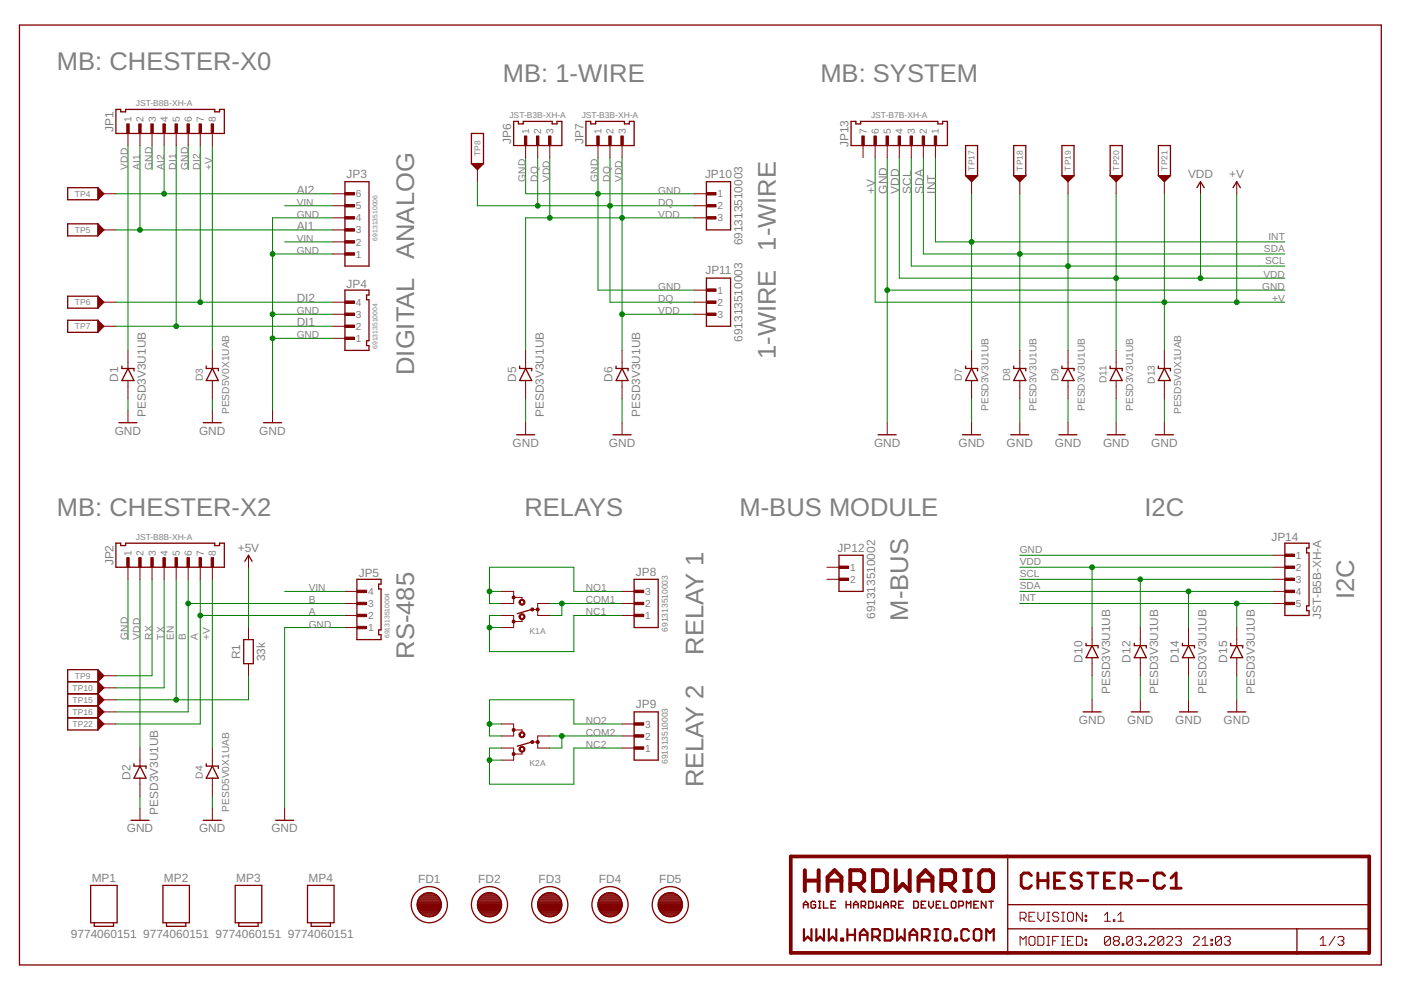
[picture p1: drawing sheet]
<svg xmlns="http://www.w3.org/2000/svg" width="297mm" height="210mm" viewBox="0 0 297 210" stroke-linecap="round" stroke-linejoin="round" font-family="sans-serif">
<g fill="none" stroke="#008000" stroke-width=".21">
<path d="M27.1 30.9v43.4M29.7 30.9v17.8M32.2 30.9v5.1M34.8 30.9v10.2M37.4 30.9v38.3M39.9 30.9v5.1M42.5 30.9v33.2M45 30.9v43.4M101.2 38.5v5.1h46M111.4 33.4v7.7h35.8M114 33.4v10.2M116.6 33.4v12.8"/>
<path d="M126.8 33.4v28.1h20.4M129.3 33.4v30.7h17.9M131.9 33.4v40.9M185.5 33.4v30.7h86.9M188.1 33.4v56.2M190.7 33.4v25.6h81.7M193.2 33.4v23h79.2M195.8 33.4v20.4h76.6M198.3 33.4v17.9h74.1M24.6 41.1h46M24.6 48.7h46M57.8 53.8h12.8"/>
<path d="M60.3 43.6h10.3M60.3 51.3h10.3M70.6 46.2h-12.8v40.9M147.2 46.2h-35.8v28.1M206 41.1v33.2M216.2 41.1v33.2M226.4 41.1v33.2M236.6 41.1v33.2M246.9 41.1v33.2M254.5 41.1v17.9M262.2 41.1v23M24.6 64.1h46"/>
<path d="M24.6 69.2h46M57.8 71.7h12.8M57.8 66.6h12.8M131.9 66.6h15.3M188.1 61.5h84.3M27.1 84.5v2.6M45 84.5v2.6M111.4 84.5v5.1M131.9 84.5v5.1M206 84.5v5.1M216.2 84.5v5.1M226.4 84.5v5.1"/>
<path d="M236.6 84.5v5.1M246.9 84.5v5.1M216.2 117.7h53.7M27.1 122.8v12.8M29.7 122.8v35.8M32.2 122.8v20.5h-7.6M34.8 122.8v23h-10.2M37.4 122.8v25.6M39.9 122.8v28.1h-15.3M39.9 128h33.2M42.5 122.8v30.7h-17.9M42.5 130.5h30.6"/>
<path d="M45 122.8v35.8M52.7 120.3v12.8M60.3 125.4h12.8M73.1 133.1h-12.8v38.3M103.8 133.1h2.5M103.8 125.4h2.5M106.3 130.5h-2.5v7.7h17.9v-7.7h10.2M116.6 128h15.3M119.1 128v2.5h-2.5M131.9 125.4h-10.2v-5.1h-17.9v7.7h2.5M216.2 120.3h53.7M216.2 125.4h53.7"/>
<path d="M216.2 122.8h53.7M216.2 128h53.7M231.5 120.3v12.8M241.8 122.8v10.3M252 125.4v7.7M262.2 128v5.1M52.7 143.3v5.1h-28.1M103.8 153.5h2.5M106.3 158.6h-2.5v7.7h17.9v-7.7h10.2M116.6 156h15.3M119.1 156v2.6h-2.5M131.9 153.5h-10.2v-5.1h-17.9v7.6h2.5"/>
<path d="M231.5 143.3v5.1M241.8 143.3v5.1M252 143.3v5.1M262.2 143.3v5.1M29.7 168.8v2.6M45 168.8v2.6M103.8 161.2h2.5"/>
</g>
<g fill="#008000" stroke="#008000" stroke-width=".21">
<circle cx="126.8" cy="41.1" r=".51"/>
<circle cx="188.1" cy="61.5" r=".51"/>
<circle cx="57.8" cy="71.7" r=".51"/>
<circle cx="57.8" cy="66.6" r=".51"/>
<circle cx="57.8" cy="53.8" r=".51"/>
<circle cx="231.5" cy="120.3" r=".51"/>
<circle cx="116.6" cy="46.2" r=".51"/>
<circle cx="131.9" cy="46.2" r=".51"/>
<circle cx="131.9" cy="66.6" r=".51"/>
<circle cx="236.6" cy="59" r=".51"/>
<circle cx="254.5" cy="59" r=".51"/>
<circle cx="252" cy="125.4" r=".51"/>
<circle cx="216.2" cy="53.8" r=".51"/>
<circle cx="241.8" cy="122.8" r=".51"/>
<circle cx="226.4" cy="56.4" r=".51"/>
<circle cx="246.9" cy="64.1" r=".51"/>
<circle cx="262.2" cy="64.1" r=".51"/>
<circle cx="29.7" cy="48.7" r=".51"/>
<circle cx="34.8" cy="41.1" r=".51"/>
<circle cx="37.4" cy="69.2" r=".51"/>
<circle cx="42.5" cy="64.1" r=".51"/>
<circle cx="114" cy="43.6" r=".51"/>
<circle cx="129.3" cy="43.6" r=".51"/>
<circle cx="37.4" cy="148.4" r=".51"/>
<circle cx="39.9" cy="128" r=".51"/>
<circle cx="42.5" cy="130.5" r=".51"/>
<circle cx="262.2" cy="128" r=".51"/>
<circle cx="206" cy="51.3" r=".51"/>
<circle cx="103.8" cy="153.5" r=".51"/>
<circle cx="119.1" cy="156" r=".51"/>
<circle cx="103.8" cy="161.2" r=".51"/>
<circle cx="119.1" cy="128" r=".51"/>
<circle cx="103.8" cy="133.1" r=".51"/>
<circle cx="103.8" cy="125.4" r=".51"/>
</g>
<path d="M167.7 181.6h122.6v20.4h-122.6z" fill="none" stroke="#800000" stroke-width=".78"/>
<g fill="none" stroke="#800000" stroke-width=".28">
<path d="M4.1 5.3h288.8v199.3h-288.8zM20.7 39.8l1.3 1.3-1.3 1.3M20.7 39.8h-6.3v2.6h6.3M20.7 39.8v2.6M24.6 23.2h1v.5h1v-.5h18.9v.5h1v-.5h1.1v5.1h-23zM73.1 38.5h5.1v17.9h-5.1zM99.9 34.7v-6.4h2.6v6.4M99.9 34.7l1.3 1.3 1.3-1.3M99.9 34.7h2.6M100.2 34.8h2.1M100.3 34.9h1.8M100.5 35.1h1.5"/>
<path d="M100.6 35.2h1.3M100.7 35.3h1M100.8 35.5h.8M101 35.6h.5M101.1 35.7h.3M108.9 25.7h1v.6h1v-.6h6.2v.6h1v-.6h1v5.2h-10.2zM124.2 25.7h1v.6h1.1v-.6h6.1v.6h1v-.6h1.1v5.2h-10.3zM149.8 38.5h5.1v10.2h-5.1zM180.4 25.7h1.1v.6h1v-.6h16.3v.6h1.1v-.6h1v5.2h-20.5zM204.7 37.3v-6.4h2.6v6.4M204.7 37.3l1.3 1.2 1.3-1.2M204.7 37.3h2.6"/>
<path d="M205 37.4h2M205.1 37.5h1.8M205.2 37.6h1.6M205.4 37.8h1.2M205.5 37.9h1M205.6 38h.8M205.7 38.1h.5M205.9 38.3h.2M214.9 37.3v-6.4h2.6v6.4M214.9 37.3h2.6M214.9 37.3l1.3 1.2 1.3-1.2M215.2 37.4h2"/>
<path d="M215.3 37.5h1.8M215.5 37.6h1.5M215.6 37.8h1.3M215.7 37.9h1M215.8 38h.8M216 38.1h.5M216.1 38.3h.2M225.1 37.3v-6.4h2.6v6.4M225.1 37.3h2.6M225.1 37.3l1.3 1.2 1.3-1.2M225.4 37.4h2.1M225.5 37.5h1.8"/>
<path d="M225.7 37.6h1.5M225.8 37.8h1.3M225.9 37.9h1M226 38h.8M226.2 38.1h.5M226.3 38.3h.3M235.4 37.3v-6.4h2.5v6.4M235.4 37.3h2.5M235.4 37.3l1.2 1.2 1.3-1.2M235.6 37.4h2.1M235.8 37.5h1.8M235.9 37.6h1.5"/>
<path d="M236 37.8h1.3M236.1 37.9h1.1M236.3 38h.7M236.4 38.1h.5M236.5 38.3h.3M245.6 37.3v-6.4h2.6v6.4M245.6 37.3h2.6M245.6 37.3l1.3 1.2 1.3-1.2M245.9 37.4h2M246 37.5h1.8M246.1 37.6h1.5M246.2 37.8h1.3"/>
<path d="M246.4 37.9h1M246.5 38h.7M246.6 38.1h.5M246.7 38.3h.3M253.8 39.8l.7-1.3 .8 1.3M261.4 39.8l.8-1.3 .8 1.3M20.7 47.5h-6.3v2.5h6.3M20.7 47.5v2.5M20.7 47.5l1.3 1.2-1.3 1.3M20.9 40v2.1M20.9 47.7v2.1M21 40.2v1.8"/>
<path d="M21 47.9v1.7M21.1 40.3v1.5M21.1 48v1.5M21.3 40.4v1.3M21.3 48.1v1.3M21.4 40.6v1M21.4 48.2v1.1M21.5 40.7v.8M21.5 48.4v.7M21.6 40.8v.5M21.6 48.5v.5M21.8 41v.2"/>
<path d="M21.8 48.6v.3M149.8 59h5.1v10.2h-5.1zM20.7 62.8h-6.3v2.5h6.3M20.7 67.9h-6.3v2.6h6.3M20.7 62.8v2.5M20.7 67.9v2.6M20.7 62.8l1.3 1.3-1.3 1.2M20.7 67.9l1.3 1.3-1.3 1.3M20.9 63.1v2M20.9 68.2v2M21 63.2v1.8M21 68.3v1.8"/>
<path d="M21.1 63.3v1.5M21.1 68.4v1.6M21.3 63.4v1.3M21.3 68.5v1.3M21.4 63.6v1M21.4 68.7v1M21.5 63.7v.8M21.5 68.8v.8M21.6 63.8v.5M21.6 68.9v.5M21.8 63.9v.3M21.8 69v.3"/>
<path d="M25.8 77.6v.5h2.6v.5M27.1 78.1l1.3 2.6h-2.6zM43.7 77.6v.5h2.6v.5M45 78.1l1.3 2.6h-2.6zM73.1 61.5h5.1v1h-.5v1.1h.5v8.6h-.5v1.1h.5v1h-5.1zM110.2 77.6v.5h2.5v.5M111.4 78.1l1.3 2.6h-2.5zM130.6 77.6v.5h2.6v.5M131.9 78.1l1.3 2.6h-2.6zM204.7 77.6v.5h2.6v.5M206 78.1l1.3 2.6h-2.6zM214.9 77.6v.5h2.6v.5"/>
<path d="M216.2 78.1l1.3 2.6h-2.6zM225.1 77.6v.5h2.6v.5M226.4 78.1l1.3 2.6h-2.6zM235.4 77.6v.5h2.5v.5M236.6 78.1l1.3 2.6h-2.5zM245.6 77.6v.5h2.6v.5M246.9 78.1l1.3 2.6h-2.6zM25.2 89.6h3.8M43.1 89.6h3.8M55.9 89.6h3.8M109.5 92.2h3.9M130 92.2h3.8"/>
<path d="M186.2 92.2h3.8M204.1 92.2h3.8M214.3 92.2h3.8M224.5 92.2h3.8M234.7 92.2h3.9M245 92.2h3.8M24.6 115.2h1v.5h1v-.5h18.9v.5h1v-.5h1.1v5.1h-23zM51.9 119l.8-1.3 .7 1.3M177.9 117.7h5.1v7.7h-5.1zM272.4 115.2h5.1v1h-.5v1h.5v11.3h-.5v1h.5v1h-5.1zM51.7 135.6h2v5.1h-2zM75.7 122.8h5.1v1h-.5v1.1h.5v8.7h-.5v1h.5v1h-5.1z"/>
<path d="M112.7 129.2l-3 .9M134.5 122.8h5.1v10.3h-5.1zM230.3 136.4v.5h2.5v.5M231.5 136.9l1.3 2.5h-2.5zM240.5 136.4v.5h2.5v.5M241.8 136.9l1.2 2.5h-2.5zM250.7 136.4v.5h2.6v.5M252 136.9l1.3 2.5h-2.6zM260.9 136.4v.5h2.6v.5M262.2 136.9l1.3 2.5h-2.6zM14.4 144.5h6.3M14.4 147.1h6.3"/>
<path d="M14.4 149.7h6.3M14.4 152.2h6.3M20.7 142h-6.3v12.8h6.3M20.7 142v12.8M20.7 142l1.3 1.3-1.3 1.2M20.7 144.5l1.3 1.3-1.3 1.3M20.7 147.1l1.3 1.3-1.3 1.3M20.7 149.7l1.3 1.2-1.3 1.3M20.7 152.2l1.3 1.3-1.3 1.3M20.9 142.3v2M20.9 144.8v2.1M20.9 147.4v2"/>
<path d="M20.9 149.9v2.1M20.9 152.5v2M21 142.4v1.8M21 144.9v1.8M21 147.5v1.8M21 150.1v1.7M21 152.6v1.8M21.1 142.5v1.5M21.1 145.1v1.5M21.1 147.6v1.5M21.1 150.2v1.5M21.1 152.7v1.6"/>
<path d="M21.3 142.6v1.3M21.3 145.2v1.3M21.3 147.7v1.3M21.3 150.3v1.3M21.3 152.8v1.3M21.4 142.8v1M21.4 145.3v1M21.4 147.9v1M21.4 150.4v1M21.4 153v1M21.5 142.9v.8M21.5 145.4v.8"/>
<path d="M21.5 148v.8M21.5 150.6v.7M21.5 153.1v.8M21.6 143v.5M21.6 145.6v.5M21.6 148.1v.5M21.6 150.7v.5M21.6 153.2v.6M21.8 143.2v.2M21.8 145.7v.3M21.8 148.3v.2M21.8 150.8v.3"/>
<path d="M21.8 153.4v.2M112.7 157.3l-3 .9M134.5 150.9h5.1v10.3h-5.1zM229.6 150.9h3.9M239.8 150.9h3.9M250.1 150.9h3.8M260.3 150.9h3.8M27.8 173.9h3.8M28.4 161.9v.5h2.6v.5M29.7 162.4l1.3 2.6h-2.6zM43.1 173.9h3.8M43.7 161.9v.5h2.6v.5"/>
<path d="M45 162.4l1.3 2.6h-2.6zM58.4 173.9h3.9M19.2 187.7h5.6v7.9h-5.6zM20 195.6v.8h4.1v-.8M34.5 187.7h5.7v7.9h-5.7zM35.3 195.6v.8h4.1v-.8M49.9 187.7h5.6v7.9h-5.6zM50.6 195.6v.8h4.1v-.8M65.2 187.7h5.6v7.9h-5.6zM66 195.6v.8h4.1v-.8M88.5 192h5.1M88.5 191.7h5.1"/>
<path d="M88.5 192.2l.2 .7M88.5 192.2h5M88.5 191.5h5M88.5 191.3h5M88.5 192.4h5M88.6 191.1a2.54 2.54 0 0 1 2.4-1.8 2.54 2.54 0 0 1 2.5 1.8M88.6 191.1l-.1 1.1M88.6 191.1h4.9M88.6 192.6h4.8M88.6 190.8h4.8M88.7 192.9a2.56 2.56 0 0 0 3.7 1.1M88.7 192.9h4.6"/>
<path d="M88.8 190.6h4.5M88.8 193.1h4.4M88.9 190.4h4.2M88.9 193.3h4.2M89 190.2h4M89.1 193.5h3.8M89.3 189.9h3.5M89.3 193.8h3.4M89.5 189.7h3M89.7 194h2.7M89.9 189.5h2.2M90.1 194.2h1.8"/>
<path d="M90.7 189.3h.6M93.3 192.9l-.9 1.1M93.5 191.1v1.1M93.5 192.2l-.2 .7M101.2 192h5.1M101.2 191.7h5.1M101.3 192.2h5M101.3 191.5h5M101.3 192.2l.2 .7M101.3 191.3h5M101.3 192.4h5M101.3 191.1v1.1"/>
<path d="M101.3 191.1h4.9M101.4 192.6h4.8M101.4 190.8h4.8M101.5 192.9h4.6M101.5 192.9l.9 1.1M101.5 190.6h4.5M101.6 193.1h4.4M101.7 190.4h4.2M101.7 193.3h4.2M101.8 190.2h3.9M101.9 193.5h3.8M102 189.9h3.5"/>
<path d="M102.1 193.8h3.4M102.3 189.7h2.9M102.4 194h2.7M102.7 189.5h2.2M102.7 189.5a2.56 2.56 0 0 1 3.5 1.6M102.7 189.5l-.8 .6-.6 1M102.9 194.2h1.8M103.5 189.3h.6M106.1 192.9a2.56 2.56 0 0 1-3.7 1.1M106.2 191.1l.1 1.1M106.3 192.2l-.2 .7M114 191.7h5.1"/>
<path d="M114 192.2h5.1M114 192h5.1M114 191.5h5.1M114 192.2l.2 .7M114.1 191.3h5M114.1 192.4h4.9M114.1 191.1h4.9M114.1 191.1a2.56 2.56 0 0 1 2.5-1.8 2.56 2.56 0 0 1 2.4 1.8M114.1 191.1l-.1 1.1M114.2 192.6h4.8M114.2 190.8h4.7M114.2 192.9h4.7"/>
<path d="M114.2 192.9a2.56 2.56 0 0 0 3.7 1.1M114.3 190.6h4.5M114.3 193.1h4.5M114.4 190.4h4.3M114.5 193.3h4.1M114.6 190.2h3.9M114.7 193.5h3.7M114.8 189.9h3.5M114.9 193.8h3.3M115.1 189.7h2.9M115.2 194h2.7M115.5 189.5h2.1"/>
<path d="M115.7 194.2h1.8M116.3 189.3h.6M118.9 192.9l-1 1.1M119 191.1l.1 1.1M119.1 192.2l-.2 .7M126.8 192h5.1M126.8 191.7h5.1M126.8 192.2h5.1M126.8 191.5h5.1M126.8 192.2l.2 .7M126.8 191.3h5M126.9 192.4h4.9"/>
<path d="M126.9 191.1h4.9M126.9 191.1l-.1 1.1M126.9 192.6h4.8M127 190.8h4.7M127 192.9h4.7M127 192.9l1 1.1M127.1 190.6h4.5M127.1 193.1h4.5M127.2 190.4h4.3M127.3 193.3h4.1M127.4 190.2h3.9M127.4 193.5h3.8"/>
<path d="M127.6 189.9h3.5M127.7 193.8h3.3M127.9 189.7h2.9M128 194h2.7M128.2 189.5h2.2M128.3 189.5a2.54 2.54 0 0 1 3.5 1.6M128.3 189.5l-.9 .6-.5 1M128.4 194.2h1.8M129 189.3h.6M131.7 192.9a2.56 2.56 0 0 1-3.7 1.1M131.8 191.1l.1 1.1M131.9 192.2l-.2 .7"/>
<path d="M139.6 191.7h5.1M139.6 192h5.1M139.6 191.5h5.1M139.6 192.2h5M139.6 191.3h5M139.6 192.4h5M139.7 191.1l-.1 1.1 .2 .7M139.7 191.1h4.8M139.7 192.6h4.8M139.7 190.8h4.8M139.8 192.9h4.6M139.8 192.9a2.56 2.56 0 0 0 3.7 1.1"/>
<path d="M139.9 190.6h4.5M139.9 193.1h4.4M140 190.4h4.2M140 193.3h4.2M140.2 190.2h3.9M140.2 193.5h3.8M140.4 189.9h3.4M140.5 193.8h3.3M140.7 189.7h2.9M140.8 194h2.7M141 189.5h2.2M141.1 189.5a2.56 2.56 0 0 1 3.5 1.6"/>
<path d="M141.1 189.5l-.9 .6-.5 1M141.2 194.2h1.8M141.8 189.3h.6M144.4 192.9l-.9 1.1M144.6 191.1v1.1M144.6 192.2l-.2 .7M213.7 181.6v20.4M213.7 191.8h76.6M213.7 196.9h76.6M275 196.9v5.1"/>
<circle cx="91" cy="191.8" r="3.8"/>
<circle cx="103.8" cy="191.8" r="3.8"/>
<circle cx="116.6" cy="191.8" r="3.8"/>
<circle cx="129.3" cy="191.8" r="3.8"/>
<circle cx="142.1" cy="191.8" r="3.8"/>
</g>
<g fill="none" stroke="#800000" stroke-width=".21">
<path d="M27.1 28.3v2.6M29.7 28.3v2.6M32.2 28.3v2.6M34.8 28.3v2.6M37.4 28.3v2.6M39.9 28.3v2.6M42.5 28.3v2.6M45 28.3v2.6M101.2 36v2.5M111.4 30.9v2.5M114 30.9v2.5M116.6 30.9v2.5"/>
<path d="M126.8 30.9v2.5M129.3 30.9v2.5M131.9 30.9v2.5M183 30.9v2.5M185.5 30.9v2.5M188.1 30.9v2.5M190.7 30.9v2.5M193.2 30.9v2.5M195.8 30.9v2.5M198.3 30.9v2.5M206 38.5v2.6M216.2 38.5v2.6"/>
<path d="M226.4 38.5v2.6M236.6 38.5v2.6M246.9 38.5v2.6M254.5 38.5v2.6M262.2 38.5v2.6M22 41.1h2.6M22 48.7h2.6M70.6 41.1h2.5M70.6 43.6h2.5M70.6 46.2h2.5M70.6 53.8h2.5M70.6 51.3h2.5"/>
<path d="M70.6 48.7h2.5M147.2 41.1h2.6M147.2 43.6h2.6M147.2 46.2h2.6M22 64.1h2.6M22 69.2h2.6M27.1 74.3v3.8M45 74.3v3.8M70.6 64.1h2.5M70.6 66.6h2.5M70.6 71.7h2.5M70.6 69.2h2.5"/>
<path d="M111.4 74.3v3.8M131.9 74.3v3.8M147.2 61.5h2.6M147.2 64.1h2.6M147.2 66.6h2.6M206 74.3v3.8M216.2 74.3v3.8M226.4 74.3v3.8M236.6 74.3v3.8M246.9 74.3v3.8M27.1 80.7v3.8M27.1 87.1v2.5"/>
<path d="M45 80.7v3.8M45 87.1v2.5M57.8 87.1v2.5M111.4 80.7v3.8M111.4 89.6v2.6M131.9 80.7v3.8M131.9 89.6v2.6M188.1 89.6v2.6M206 80.7v3.8M206 89.6v2.6M216.2 80.7v3.8M216.2 89.6v2.6"/>
<path d="M226.4 80.7v3.8M226.4 89.6v2.6M236.6 80.7v3.8M236.6 89.6v2.6M246.9 80.7v3.8M246.9 89.6v2.6M52.7 117.7v2.6M269.9 117.7h2.5M27.1 120.3v2.5M29.7 120.3v2.5M32.2 120.3v2.5M34.8 120.3v2.5"/>
<path d="M37.4 120.3v2.5M39.9 120.3v2.5M42.5 120.3v2.5M45 120.3v2.5M52.7 133.1v2.5M73.1 130.5h2.6M73.1 128h2.6M73.1 125.4h2.6M73.1 133.1h2.6M106.3 130.5h2.6v2.6h-2.6M106.3 125.4h2.6v2.6h-2.6M108.9 126.7h1.8v.5"/>
<path d="M110.7 131.3v.5h-1.8M112.7 129.2h1.3M116.6 128h-2.6v2.5h2.6M131.9 130.5h2.6M131.9 128h2.6M131.9 125.4h2.6M175.3 120.3h2.6M175.3 122.8h2.6M231.5 133.1v3.8M231.5 139.4v3.9M241.8 133.1v3.8M241.8 139.4v3.9"/>
<path d="M252 133.1v3.8M252 139.4v3.9M262.2 133.1v3.8M262.2 139.4v3.9M269.9 120.3h2.5M269.9 122.8h2.5M269.9 128h2.5M269.9 125.4h2.5M22 153.5h2.6M22 143.3h2.6M22 145.8h2.6M22 148.4h2.6"/>
<path d="M22 150.9h2.6M29.7 158.6v3.8M45 158.6v3.8M52.7 140.7v2.6M106.3 158.6h2.6v2.6h-2.6M106.3 153.5h2.6v2.5h-2.6M108.9 154.8h1.8v.5M110.7 159.4v.5h-1.8M112.7 157.3h1.3M116.6 156h-2.6v2.6h2.6M131.9 158.6h2.6M131.9 156h2.6"/>
<path d="M131.9 153.5h2.6M231.5 148.4v2.5M241.8 148.4v2.5M252 148.4v2.5M262.2 148.4v2.5M29.7 165v3.8M29.7 171.4v2.5M45 165v3.8M45 171.4v2.5M60.3 171.4v2.5M216.3 194.7h.9l.4-.3v-.7l-.4-.3h-.9v1.9M216.9 194.7l.7 .6"/>
<path d="M218.2 198.8l.3-.3h.6l.3 .3v1.3l-.3 .3h-.6l-.3-.3zM218.2 194.4h.6M219.4 193.4h-1.2v1.9h1.2M220 193.4v1.3l.7 .6 .6-.6v-1.3M220 198.5h1l.3 .3v1.3l-.3 .3h-1zM221.9 193.4h.7M221.9 195.3h.7M221.9 198.5h.7M222.2 193.4v1.9M222.2 198.5v1.9M223.2 199.5h.6M224.5 193.7l-.4-.3h-.6l-.3 .3v.4l.3 .3h.6l.4 .3v.3l-.4 .3h-.6l-.3-.3"/>
<path d="M224.5 198.5h-1.3v1.9M225.1 193.4h.6M225.1 195.3h.6M225.1 198.5h.6M225.4 193.4v1.9M225.4 198.5v1.9M226.3 199.5h.6M226.7 193.4h.6l.3 .3v1.3l-.3 .3h-.6l-.4-.3v-1.3zM227.6 198.5h-1.3v1.9h1.3M228.2 198.5h1l.3 .3v1.3l-.3 .3h-1zM229.5 193.4v1.9l-1.3-1.9v1.9M230.1 195h.3v.3h-.3z"/>
<path d="M230.1 194.1h.3v.3h-.3zM230.1 199.2h.3v.3h-.3zM234.2 195.3h1.2M234.2 194.1l.6-.7v1.9M235.4 198.8l-.3-.3h-.6l-.3 .3v1.3M235.4 198.8v1.3l-.3 .3h-.6l-.3-.3M235.4 198.8l-1.2 1.3M236.1 195h.3v.3h-.3zM236.4 199.5l-.3-.3v-.4l.3-.3h.6l.3 .3v.4l-.3 .3M236.4 199.5l-.3 .3v.3l.3 .3h.6l.3-.3v-.3l-.3-.3M236.4 199.5h.6M237 195.3h1.3"/>
<path d="M237 194.1l.6-.7v1.9M240.1 198.8l-.3-.3h-.6l-.3 .3v1.3M240.1 198.8v1.3l-.3 .3h-.6l-.3-.3M240.1 198.8l-1.2 1.3M240.8 198.8l.3-.3h.6l.3 .3v.4l-.3 .3M241.4 199.5h.3M241.7 199.5l.3 .3v.3l-.3 .3h-.6l-.3-.3M243.6 198.8l.3-.3h.6l.4 .3v.4l-1.3 1.2h1.3M246.7 198.8l-.3-.3h-.6l-.3 .3v1.3M246.7 198.8v1.3l-.3 .3h-.6l-.3-.3M246.7 198.8l-1.2 1.3M247.4 198.8l.3-.3h.6l.3 .3v.4l-1.2 1.2h1.2"/>
<path d="M249.2 198.8l.4-.3h.6l.3 .3v.4l-.3 .3M249.9 199.5h.3M250.2 199.5l.3 .3v.3l-.3 .3h-.6l-.4-.3M253 198.8l.3-.3h.6l.4 .3v.4l-1.3 1.2h1.3M254.9 199.2l.6-.7v1.9M256.8 199.2h.3v.3h-.3zM259 198.8l-.3-.3h-.7l-.3 .3v1.3M259 198.8v1.3l-.3 .3h-.7l-.3-.3M259 198.8l-1.3 1.3M259.6 198.8l.3-.3h.6l.3 .3v.4l-.3 .3M260.2 199.5h.3M260.5 199.5l.3 .3v.3l-.3 .3h-.6l-.3-.3"/>
<path d="M279.9 199.2l.6-.7v1.9M283 198.5l-1.2 1.9M283.7 198.8l.3-.3h.6l.3 .3v.4l-.3 .3M284.3 199.5h.3M284.6 199.5l.3 .3v.3l-.3 .3h-.6l-.3-.3M216.3 200.4v-1.9l.6 .7 .7-.7v1.9M221.9 200.4h.7M225.1 200.4h.6M230.1 200.1h.3v.3h-.3zM237.9 200.1h.4v.3h-.4zM242.7 200.1h.3v.3h-.3zM254.9 200.4h1.2"/>
<path d="M256.8 200.1h.3v.3h-.3zM279.9 200.4h1.3"/>
</g>
<g fill="none" stroke="#800000" stroke-width=".85">
<path d="M170.6 184.5v4.4M170.6 186.7h3M173.6 184.5v4.4M175.5 186.7h2.9M175.5 188.9v-2.9l1.4-1.5 1.5 1.5v2.9M180.3 187.4h2.2l.7-.7v-1.5l-.7-.7h-2.2v4.4M181.8 187.4l1.4 1.5M185.1 184.5h2.2l.7 .7v3l-.7 .7h-2.2zM189.9 184.5v4.4l1.5-1.5 1.5 1.5v-4.4M194.8 186.7h2.9M194.8 188.9v-2.9l1.4-1.5 1.5 1.5v2.9M199.6 187.4h2.2l.7-.7v-1.5l-.7-.7h-2.2v4.4"/>
<path d="M201 187.4l1.5 1.5M204.4 184.5h1.5M204.4 188.9h1.5M205.1 184.5v4.4M208.3 184.5h1.5l.7 .7v3l-.7 .7h-1.5l-.7-.7v-3z"/>
</g>
<g fill="none" stroke="#800000" stroke-width=".3">
<path d="M170.3 192.5v-.9l.5-.5 .5 .5v.9M170.3 191.8h1M172.9 191.3l-.2-.2h-.5l-.2 .2v1l.2 .2h.5l.2-.2v-.5h-.5M173.5 191.1h.5M173.5 192.5h.5M173.8 191.1v1.4M174.6 191.1v1.4h1M176.2 191.8h.5M177.2 191.1h-1v1.4h1M179.4 191.8h1M179.4 191.1v1.4M180.4 191.1v1.4"/>
<path d="M181 191.8h.9M181 192.5v-.9l.5-.5 .4 .5v.9M182.6 192.1h.7l.2-.3v-.5l-.2-.2h-.7v1.4M183 192.1l.5 .4M184.2 191.1h.7l.2 .2v1l-.2 .2h-.7zM185.8 191.1v1.4l.4-.4 .5 .4v-1.4M187.3 191.8h1M187.3 192.5v-.9l.5-.5 .5 .5v.9M189 192.1h.7l.2-.3v-.5l-.2-.2h-.7v1.4M189.4 192.1l.5 .4M190.5 191.8h.5M191.5 191.1h-1v1.4h1"/>
<path d="M193.7 191.1h.8l.2 .2v1l-.2 .2h-.8zM195.3 191.8h.5M196.3 191.1h-1v1.4h1M196.9 191.1v1l.5 .4 .5-.4v-1M198.5 191.8h.5M199.5 191.1h-1v1.4h1M200.1 191.1v1.4h1M201.9 191.1h.5l.3 .2v1l-.3 .2h-.5l-.2-.2v-1zM203.3 192.1h.7l.3-.3v-.5l-.3-.2h-.7v1.4M204.9 192.5v-1.4l.5 .5 .4-.5v1.4M206.5 191.8h.5M207.4 191.1h-.9v1.4h.9"/>
<path d="M209 191.1v1.4l-.9-1.4v1.4M209.7 191.1h.9M210.1 191.1v1.4"/>
</g>
<g fill="none" stroke="#800000" stroke-width=".47">
<path d="M170.5 197v2.4l.8-.8 .7 .8v-2.4M173.1 197v2.4l.8-.8 .8 .8v-2.4M175.7 197v2.4l.8-.8 .8 .8v-2.4M178.4 199h.4v.4h-.4zM179.7 197v2.4M179.7 198.2h1.6M181.3 197v2.4M182.3 198.2h1.6M182.3 199.4v-1.6l.8-.8 .8 .8v1.6M184.9 198.6h1.2l.4-.4v-.8l-.4-.4h-1.2v2.4M185.7 198.6l.8 .8M187.6 197h1.2l.4 .4v1.6l-.4 .4h-1.2z"/>
<path d="M190.2 197v2.4l.8-.8 .8 .8v-2.4M192.8 198.2h1.7M192.8 199.4v-1.6l.9-.8 .8 .8v1.6M195.5 198.6h1.2l.4-.4v-.8l-.4-.4h-1.2v2.4M196.3 198.6l.8 .8M198.1 199.4h.8M198.1 197h.8M198.5 197v2.4M199.9 197.4l.4-.4h.8l.4 .4v1.6l-.4 .4h-.8l-.4-.4zM202.5 199h.4v.4h-.4zM205.4 197.4l-.4-.4h-.8l-.4 .4v1.6l.4 .4h.8l.4-.4M206.5 197.4l.4-.4h.8l.4 .4v1.6l-.4 .4h-.8l-.4-.4z"/>
<path d="M209.1 199.4v-2.4l.8 .8 .8-.8v2.4"/>
</g>
<g fill="none" stroke="#800000" stroke-width=".61">
<path d="M218.7 185.6l-.6-.5h-1l-.6 .5v2.2l.6 .5h1l.6-.5M220 185.1v3.2M220 186.7h2.2M222.2 185.1v3.2M223.6 186.7h1M225.7 185.1h-2.1v3.2h2.1M229.3 185.6l-.6-.5h-1.1l-.5 .5v.6l.5 .5h1.1l.6 .5v.6l-.6 .5h-1.1l-.5-.5M230.6 185.1h2.2M231.7 185.1v3.2M234.2 186.7h1M236.3 185.1h-2.1v3.2h2.1M237.7 187.2h1.6l.5-.5v-1.1l-.5-.5h-1.6v3.2"/>
<path d="M238.8 187.2l1 1.1M241.2 186.7h2.2M246.9 185.6l-.5-.5h-1.1l-.5 .5v2.2l.5 .5h1.1l.5-.5M248.3 188.3h2.1M248.3 186.2l1.1-1.1v3.2"/>
</g>
<g fill="#800000" stroke="#800000" stroke-width=".21">
<path d="M177.9 120h2v.5h-2z"/>
<path d="M177.9 122.6h2v.5h-2z"/>
<path d="M149.8 40.8h2v.5h-2z"/>
<path d="M149.8 43.4h2v.5h-2z"/>
<path d="M149.8 45.9h2v.5h-2z"/>
<path d="M149.8 61.3h2v.5h-2z"/>
<path d="M149.8 63.8h2v.5h-2z"/>
<path d="M149.8 66.4h2v.5h-2z"/>
<path d="M134.5 158.3h2v.6h-2z"/>
<path d="M134.5 155.8h2v.5h-2z"/>
<path d="M134.5 153.2h2v.6h-2z"/>
<path d="M134.5 130.2h2v.5h-2z"/>
<path d="M134.5 127.7h2v.5h-2z"/>
<path d="M134.5 125.1h2v.5h-2z"/>
<path d="M75.7 132.8h2v.5h-2z"/>
<path d="M75.7 130.2h2v.5h-2z"/>
<path d="M75.7 127.7h2v.5h-2z"/>
<path d="M75.7 125.1h2v.5h-2z"/>
<path d="M73.1 71.5h2.1v.5h-2.1z"/>
<path d="M73.1 68.9h2.1v.5h-2.1z"/>
<path d="M73.1 66.4h2.1v.5h-2.1z"/>
<path d="M73.1 63.8h2.1v.5h-2.1z"/>
<path d="M73.1 53.6h2.1v.5h-2.1z"/>
<path d="M73.1 51h2.1v.5h-2.1z"/>
<path d="M73.1 48.5h2.1v.5h-2.1z"/>
<path d="M73.1 45.9h2.1v.5h-2.1z"/>
<path d="M73.1 43.4h2.1v.5h-2.1z"/>
<path d="M73.1 40.8h2.1v.5h-2.1z"/>
<path d="M26.9 26.3h.5v2h-.5z"/>
<path d="M29.4 26.3h.5v2h-.5z"/>
<path d="M32 26.3h.5v2h-.5z"/>
<path d="M34.5 26.3h.6v2h-.6z"/>
<path d="M37.1 26.3h.5v2h-.5z"/>
<path d="M39.6 26.3h.6v2h-.6z"/>
<path d="M42.2 26.3h.5v2h-.5z"/>
<path d="M44.8 26.3h.5v2h-.5z"/>
<path d="M26.9 118.2h.5v2.1h-.5z"/>
<path d="M29.4 118.2h.5v2.1h-.5z"/>
<path d="M32 118.2h.5v2.1h-.5z"/>
<path d="M34.5 118.2h.6v2.1h-.6z"/>
<path d="M37.1 118.2h.5v2.1h-.5z"/>
<path d="M39.6 118.2h.6v2.1h-.6z"/>
<path d="M42.2 118.2h.5v2.1h-.5z"/>
<path d="M44.8 118.2h.5v2.1h-.5z"/>
<path d="M272.4 117.5h2.1v.5h-2.1z"/>
<path d="M272.4 120h2.1v.5h-2.1z"/>
<path d="M272.4 122.6h2.1v.5h-2.1z"/>
<path d="M272.4 125.1h2.1v.5h-2.1z"/>
<path d="M272.4 127.7h2.1v.5h-2.1z"/>
<path d="M111.2 28.8h.5v2.1h-.5z"/>
<path d="M113.7 28.8h.6v2.1h-.6z"/>
<path d="M116.3 28.8h.5v2.1h-.5z"/>
<path d="M126.5 28.8h.5v2.1h-.5z"/>
<path d="M129.1 28.8h.5v2.1h-.5z"/>
<path d="M131.6 28.8h.5v2.1h-.5z"/>
<path d="M198.1 28.8h.5v2.1h-.5z"/>
<path d="M195.5 28.8h.5v2.1h-.5z"/>
<path d="M193 28.8h.5v2.1h-.5z"/>
<path d="M190.4 28.8h.5v2.1h-.5z"/>
<path d="M187.9 28.8h.5v2.1h-.5z"/>
<path d="M185.3 28.8h.5v2.1h-.5z"/>
<path d="M182.7 28.8h.5v2.1h-.5z"/>
</g>
<g fill="#800000" stroke="#800000" stroke-width=".21">
<path d="M110.2 130.3a.64 .64 0 0 1 1 .1 .64 .64 0 0 1-.4 1 .64 .64 0 0 1-.8-.7h.3a.39 .39 0 0 1 .6-.3 .39 .39 0 0 1 0 .7 .39 .39 0 0 1-.6-.2v-.2h-.3z" fill-rule="evenodd"/>
<path d="M110.2 127.2a.64 .64 0 0 1 1 .2 .64 .64 0 0 1-.3 .9 .64 .64 0 0 1-.9-.6h.3a.39 .39 0 0 1 .5-.4 .39 .39 0 0 1 .1 .7 .39 .39 0 0 1-.6-.2v-.1h-.3z" fill-rule="evenodd"/>
<path d="M110.2 158.4a.64 .64 0 0 1 1 .2 .64 .64 0 0 1-.4 .9 .64 .64 0 0 1-.8-.6h.3a.39 .39 0 0 1 .6-.4 .39 .39 0 0 1 0 .7 .39 .39 0 0 1-.6-.2v-.1h-.3z" fill-rule="evenodd"/>
<path d="M110.2 155.3a.64 .64 0 0 1 1 .2 .64 .64 0 0 1-.4 .9 .64 .64 0 0 1-.8-.6h.3a.39 .39 0 0 1 .6-.3 .39 .39 0 0 1 0 .6 .39 .39 0 0 1-.6-.2v-.1h-.3z" fill-rule="evenodd"/>
<circle cx="114" cy="129.2" r=".33"/>
<circle cx="108.9" cy="131.8" r=".33"/>
<circle cx="108.9" cy="126.7" r=".33"/>
<circle cx="112.9" cy="129.2" r=".33"/>
<circle cx="114" cy="157.3" r=".33"/>
<circle cx="108.9" cy="159.9" r=".33"/>
<circle cx="108.9" cy="154.8" r=".33"/>
<circle cx="112.9" cy="157.3" r=".33"/>
</g>
<g font-size="5.4" fill="#808080">
<text x="12.1" y="14.9">MB: CHESTER-X0</text>
<text x="106.6" y="17.4">MB: 1-WIRE</text>
<text x="173.9" y="17.4">MB: SYSTEM</text>
<text x="164.5" y="53.1" transform="rotate(-90 164.5 53.1)">1-WIRE</text>
<text x="87.8" y="54.9" transform="rotate(-90 87.8 54.9)">ANALOG</text>
<text x="164.5" y="76.1" transform="rotate(-90 164.5 76.1)">1-WIRE</text>
<text x="87.8" y="79.5" transform="rotate(-90 87.8 79.5)">DIGITAL</text>
<text x="12.1" y="109.4">MB: CHESTER-X2</text>
<text x="111.2" y="109.4">RELAYS</text>
<text x="156.8" y="109.4">M-BUS MODULE</text>
<text x="242.7" y="109.4">I2C</text>
<text x="192.6" y="131.6" transform="rotate(-90 192.6 131.6)">M-BUS</text>
<text x="287.1" y="127" transform="rotate(-90 287.1 127)">I2C</text>
<text x="87.8" y="139.7" transform="rotate(-90 87.8 139.7)">RS-485</text>
<text x="149.1" y="138.8" transform="rotate(-90 149.1 138.8)">RELAY 1</text>
<text x="149.1" y="166.9" transform="rotate(-90 149.1 166.9)">RELAY 2</text>
</g>
<g font-size="2.5" fill="#808080">
<text x="24.1" y="27.9" transform="rotate(-90 24.1 27.9)">JP1</text>
<text x="108.4" y="30.5" transform="rotate(-90 108.4 30.5)">JP6</text>
<text x="123.7" y="30.5" transform="rotate(-90 123.7 30.5)">JP7</text>
<text x="179.9" y="31.2" transform="rotate(-90 179.9 31.2)">JP13</text>
<text x="62.9" y="41.1">AI2</text>
<text x="73.5" y="37.8">JP3</text>
<text x="149.5" y="37.8">JP10</text>
<text x="185.5" y="41.1" transform="rotate(-90 185.5 41.1)">+V</text>
<text x="188.1" y="41.1" transform="rotate(-90 188.1 41.1)">GND</text>
<text x="190.7" y="41.1" transform="rotate(-90 190.7 41.1)">VDD</text>
<text x="193.2" y="41.1" transform="rotate(-90 193.2 41.1)">SCL</text>
<text x="195.8" y="41.1" transform="rotate(-90 195.8 41.1)">SDA</text>
<text x="198.3" y="41.1" transform="rotate(-90 198.3 41.1)">INT</text>
<text x="251.9" y="37.8">VDD</text>
<text x="260.6" y="37.8">+V</text>
<text x="62.9" y="48.7">AI1</text>
<text x="157.4" y="52" transform="rotate(-90 157.4 52)">691313510003</text>
<text x="149.6" y="58.2">JP11</text>
<text x="62.9" y="64.1">DI2</text>
<text x="73.5" y="61">JP4</text>
<text x="62.9" y="69.2">DI1</text>
<text x="157.4" y="72.5" transform="rotate(-90 157.4 72.5)">691313510003</text>
<text x="25.1" y="81" transform="rotate(-90 25.1 81)">D1</text>
<text x="109.4" y="81" transform="rotate(-90 109.4 81)">D5</text>
<text x="129.8" y="81" transform="rotate(-90 129.8 81)">D6</text>
<text x="31" y="88.4" transform="rotate(-90 31 88.4)">PESD3V3U1UB</text>
<text x="115.3" y="88.4" transform="rotate(-90 115.3 88.4)">PESD3V3U1UB</text>
<text x="135.7" y="88.4" transform="rotate(-90 135.7 88.4)">PESD3V3U1UB</text>
<text x="24.3" y="92.2">GND</text>
<text x="42.2" y="92.2">GND</text>
<text x="55" y="92.2">GND</text>
<text x="108.7" y="94.7">GND</text>
<text x="129.1" y="94.7">GND</text>
<text x="185.3" y="94.7">GND</text>
<text x="203.2" y="94.7">GND</text>
<text x="213.4" y="94.7">GND</text>
<text x="223.6" y="94.7">GND</text>
<text x="233.9" y="94.7">GND</text>
<text x="244.1" y="94.7">GND</text>
<text x="24.1" y="119.9" transform="rotate(-90 24.1 119.9)">JP2</text>
<text x="50.4" y="117">+5V</text>
<text x="177.6" y="117">JP12</text>
<text x="269.6" y="114.7">JP14</text>
<text x="76.1" y="122.3">JP5</text>
<text x="134.8" y="122.1">JP8</text>
<text x="185.5" y="131.2" transform="rotate(-90 185.5 131.2)">691313510002</text>
<text x="280.1" y="131.2" transform="rotate(-90 280.1 131.2)">JST-B5B-XH-A</text>
<text x="50.9" y="139.8" transform="rotate(-90 50.9 139.8)">R1</text>
<text x="56.2" y="140.2" transform="rotate(-90 56.2 140.2)">33k</text>
<text x="229.5" y="140.5" transform="rotate(-90 229.5 140.5)">D10</text>
<text x="239.7" y="140.5" transform="rotate(-90 239.7 140.5)">D12</text>
<text x="249.9" y="140.5" transform="rotate(-90 249.9 140.5)">D14</text>
<text x="260.2" y="140.5" transform="rotate(-90 260.2 140.5)">D15</text>
<text x="235.4" y="147.2" transform="rotate(-90 235.4 147.2)">PESD3V3U1UB</text>
<text x="245.6" y="147.2" transform="rotate(-90 245.6 147.2)">PESD3V3U1UB</text>
<text x="255.8" y="147.2" transform="rotate(-90 255.8 147.2)">PESD3V3U1UB</text>
<text x="266" y="147.2" transform="rotate(-90 266 147.2)">PESD3V3U1UB</text>
<text x="134.8" y="150.2">JP9</text>
<text x="228.7" y="153.5">GND</text>
<text x="239" y="153.5">GND</text>
<text x="249.2" y="153.5">GND</text>
<text x="259.4" y="153.5">GND</text>
<text x="27.6" y="165.3" transform="rotate(-90 27.6 165.3)">D2</text>
<text x="33.5" y="172.7" transform="rotate(-90 33.5 172.7)">PESD3V3U1UB</text>
<text x="26.9" y="176.5">GND</text>
<text x="42.2" y="176.5">GND</text>
<text x="57.5" y="176.5">GND</text>
<text x="19.4" y="187">MP1</text>
<text x="34.8" y="187">MP2</text>
<text x="50.1" y="187">MP3</text>
<text x="65.4" y="187">MP4</text>
<text x="88.6" y="187.2">FD1</text>
<text x="101.4" y="187.2">FD2</text>
<text x="114.2" y="187.2">FD3</text>
<text x="127" y="187.2">FD4</text>
<text x="139.7" y="187.2">FD5</text>
<text x="15" y="199">9774060151</text>
<text x="30.4" y="199">9774060151</text>
<text x="45.7" y="199">9774060151</text>
<text x="61" y="199">9774060151</text>
</g>
<g font-size="2.2" fill="#808080">
<text x="27.9" y="26" transform="rotate(-90 27.9 26)">1</text>
<text x="30.5" y="26" transform="rotate(-90 30.5 26)">2</text>
<text x="33" y="26" transform="rotate(-90 33 26)">3</text>
<text x="35.6" y="26" transform="rotate(-90 35.6 26)">4</text>
<text x="38.1" y="26" transform="rotate(-90 38.1 26)">5</text>
<text x="40.7" y="26" transform="rotate(-90 40.7 26)">6</text>
<text x="43.2" y="26" transform="rotate(-90 43.2 26)">7</text>
<text x="45.8" y="26" transform="rotate(-90 45.8 26)">8</text>
<text x="112.2" y="28.5" transform="rotate(-90 112.2 28.5)">1</text>
<text x="114.8" y="28.5" transform="rotate(-90 114.8 28.5)">2</text>
<text x="117.3" y="28.5" transform="rotate(-90 117.3 28.5)">3</text>
<text x="127.5" y="28.5" transform="rotate(-90 127.5 28.5)">1</text>
<text x="130.1" y="28.5" transform="rotate(-90 130.1 28.5)">2</text>
<text x="132.7" y="28.5" transform="rotate(-90 132.7 28.5)">3</text>
<text x="183.8" y="28.5" transform="rotate(-90 183.8 28.5)">7</text>
<text x="186.3" y="28.5" transform="rotate(-90 186.3 28.5)">6</text>
<text x="188.9" y="28.5" transform="rotate(-90 188.9 28.5)">5</text>
<text x="191.4" y="28.5" transform="rotate(-90 191.4 28.5)">4</text>
<text x="194" y="28.5" transform="rotate(-90 194 28.5)">3</text>
<text x="196.5" y="28.5" transform="rotate(-90 196.5 28.5)">2</text>
<text x="199.1" y="28.5" transform="rotate(-90 199.1 28.5)">1</text>
<text x="27.1" y="36" transform="rotate(-90 27.1 36)">VDD</text>
<text x="29.7" y="36" transform="rotate(-90 29.7 36)">AI1</text>
<text x="32.2" y="36" transform="rotate(-90 32.2 36)">GND</text>
<text x="34.8" y="36" transform="rotate(-90 34.8 36)">AI2</text>
<text x="37.4" y="36" transform="rotate(-90 37.4 36)">DI1</text>
<text x="39.9" y="36" transform="rotate(-90 39.9 36)">GND</text>
<text x="42.5" y="36" transform="rotate(-90 42.5 36)">DI2</text>
<text x="45" y="36" transform="rotate(-90 45 36)">+V</text>
<text x="75.5" y="41.8">6</text>
<text x="111.5" y="38.5" transform="rotate(-90 111.5 38.5)">GND</text>
<text x="114" y="38.5" transform="rotate(-90 114 38.5)">DQ</text>
<text x="116.6" y="38.5" transform="rotate(-90 116.6 38.5)">VDD</text>
<text x="126.8" y="38.5" transform="rotate(-90 126.8 38.5)">GND</text>
<text x="129.3" y="38.5" transform="rotate(-90 129.3 38.5)">DQ</text>
<text x="131.9" y="38.5" transform="rotate(-90 131.9 38.5)">VDD</text>
<text x="139.6" y="41.1">GND</text>
<text x="152.1" y="41.8">1</text>
<text x="62.9" y="46.2">GND</text>
<text x="62.9" y="43.6">VIN</text>
<text x="75.5" y="46.9">4</text>
<text x="75.5" y="44.4">5</text>
<text x="139.6" y="46.2">VDD</text>
<text x="139.6" y="43.6">DQ</text>
<text x="152.1" y="44.4">2</text>
<text x="152.1" y="47">3</text>
<text x="62.9" y="53.9">GND</text>
<text x="62.9" y="51.3">VIN</text>
<text x="75.5" y="52.1">2</text>
<text x="75.5" y="49.5">3</text>
<text x="268" y="53.3">SDA</text>
<text x="269" y="50.8">INT</text>
<text x="75.5" y="54.6">1</text>
<text x="267.9" y="59">VDD</text>
<text x="268.2" y="55.9">SCL</text>
<text x="75.5" y="64.8">4</text>
<text x="139.6" y="61.5">GND</text>
<text x="139.6" y="64.1">DQ</text>
<text x="152.1" y="62.3">1</text>
<text x="152.1" y="64.8">2</text>
<text x="267.6" y="61.5">GND</text>
<text x="269.7" y="64.1">+V</text>
<text x="62.9" y="66.6">GND</text>
<text x="62.9" y="71.7">GND</text>
<text x="75.5" y="69.9">2</text>
<text x="75.5" y="67.4">3</text>
<text x="139.6" y="66.6">VDD</text>
<text x="152.1" y="67.4">3</text>
<text x="75.5" y="72.5">1</text>
<text x="43" y="80.8" transform="rotate(-90 43 80.8)">D3</text>
<text x="203.9" y="80.8" transform="rotate(-90 203.9 80.8)">D7</text>
<text x="214.2" y="80.8" transform="rotate(-90 214.2 80.8)">D8</text>
<text x="224.4" y="80.8" transform="rotate(-90 224.4 80.8)">D9</text>
<text x="234.6" y="81.3" transform="rotate(-90 234.6 81.3)">D11</text>
<text x="244.8" y="81.4" transform="rotate(-90 244.8 81.4)">D13</text>
<text x="48.6" y="87.8" transform="rotate(-90 48.6 87.8)">PESD5V0X1UAB</text>
<text x="209.6" y="87.1" transform="rotate(-90 209.6 87.1)">PESD3V3U1UB</text>
<text x="219.8" y="87.1" transform="rotate(-90 219.8 87.1)">PESD3V3U1UB</text>
<text x="230" y="87.1" transform="rotate(-90 230 87.1)">PESD3V3U1UB</text>
<text x="240.2" y="87.1" transform="rotate(-90 240.2 87.1)">PESD3V3U1UB</text>
<text x="250.4" y="87.8" transform="rotate(-90 250.4 87.8)">PESD5V0X1UAB</text>
<text x="27.9" y="117.9" transform="rotate(-90 27.9 117.9)">1</text>
<text x="30.5" y="117.9" transform="rotate(-90 30.5 117.9)">2</text>
<text x="33" y="117.9" transform="rotate(-90 33 117.9)">3</text>
<text x="35.6" y="117.9" transform="rotate(-90 35.6 117.9)">4</text>
<text x="38.1" y="117.9" transform="rotate(-90 38.1 117.9)">5</text>
<text x="40.7" y="117.9" transform="rotate(-90 40.7 117.9)">6</text>
<text x="43.2" y="117.9" transform="rotate(-90 43.2 117.9)">7</text>
<text x="45.8" y="117.9" transform="rotate(-90 45.8 117.9)">8</text>
<text x="216.2" y="117.2">GND</text>
<text x="216.2" y="119.8">VDD</text>
<text x="274.8" y="118.5">1</text>
<text x="65.5" y="125.4">VIN</text>
<text x="124.2" y="125.4">NO1</text>
<text x="180.2" y="121">1</text>
<text x="180.2" y="123.6">2</text>
<text x="216.2" y="124.9">SDA</text>
<text x="216.2" y="122.3">SCL</text>
<text x="274.8" y="121">2</text>
<text x="274.8" y="123.6">3</text>
<text x="65.5" y="127.9">B</text>
<text x="65.5" y="130.5">A</text>
<text x="78" y="131.3">2</text>
<text x="78" y="128.7">3</text>
<text x="78" y="126.1">4</text>
<text x="124.2" y="127.9">COM1</text>
<text x="124.2" y="130.5">NC1</text>
<text x="136.8" y="131.3">1</text>
<text x="136.8" y="128.7">2</text>
<text x="136.8" y="126.1">3</text>
<text x="216.2" y="127.4">INT</text>
<text x="274.8" y="126.2">4</text>
<text x="274.8" y="128.7">5</text>
<text x="27.1" y="135.6" transform="rotate(-90 27.1 135.6)">GND</text>
<text x="29.7" y="135.6" transform="rotate(-90 29.7 135.6)">VDD</text>
<text x="32.2" y="135.6" transform="rotate(-90 32.2 135.6)">RX</text>
<text x="34.8" y="135.6" transform="rotate(-90 34.8 135.6)">TX</text>
<text x="36.8" y="135.6" transform="rotate(-90 36.8 135.6)">EN</text>
<text x="39.4" y="135.6" transform="rotate(-90 39.4 135.6)">B</text>
<text x="41.9" y="135.6" transform="rotate(-90 41.9 135.6)">A</text>
<text x="44.5" y="135.6" transform="rotate(-90 44.5 135.6)">+V</text>
<text x="65.5" y="133.1">GND</text>
<text x="78" y="133.8">1</text>
<text x="124.2" y="153.5">NO2</text>
<text x="136.8" y="154.3">3</text>
<text x="124.2" y="156">COM2</text>
<text x="124.2" y="158.6">NC2</text>
<text x="136.8" y="159.4">1</text>
<text x="136.8" y="156.8">2</text>
<text x="43" y="165.1" transform="rotate(-90 43 165.1)">D4</text>
<text x="48.6" y="172.1" transform="rotate(-90 48.6 172.1)">PESD5V0X1UAB</text>
</g>
<g font-size="1.8" fill="#808080">
<text x="28.8" y="22.4">JST-B8B-XH-A</text>
<text x="108" y="25">JST-B3B-XH-A</text>
<text x="123.3" y="25">JST-B3B-XH-A</text>
<text x="184.7" y="25">JST-B7B-XH-A</text>
<text x="101.9" y="33.1" transform="rotate(-90 101.9 33.1)">TP8</text>
<text x="15.9" y="41.7">TP4</text>
<text x="206.6" y="36.2" transform="rotate(-90 206.6 36.2)">TP17</text>
<text x="216.8" y="36.2" transform="rotate(-90 216.8 36.2)">TP18</text>
<text x="227.1" y="36.2" transform="rotate(-90 227.1 36.2)">TP19</text>
<text x="237.3" y="36.2" transform="rotate(-90 237.3 36.2)">TP20</text>
<text x="247.5" y="36.2" transform="rotate(-90 247.5 36.2)">TP21</text>
<text x="15.9" y="49.4">TP5</text>
<text x="15.9" y="64.7">TP6</text>
<text x="15.9" y="69.8">TP7</text>
<text x="28.8" y="114.4">JST-B8B-XH-A</text>
<text x="112.3" y="134.3">K1A</text>
<text x="141.6" y="133.9" transform="rotate(-90 141.6 133.9)">691313510003</text>
<text x="15.9" y="143.9">TP9</text>
<text x="15.4" y="146.5">TP10</text>
<text x="15.4" y="149">TP15</text>
<text x="15.4" y="151.6">TP16</text>
<text x="15.4" y="154.1">TP22</text>
<text x="112.3" y="162.4">K2A</text>
<text x="141.6" y="162" transform="rotate(-90 141.6 162)">691313510003</text>
</g>
<g font-size="1.4" fill="#808080">
<text x="80" y="51" transform="rotate(-90 80 51)">691313510006</text>
<text x="80" y="74" transform="rotate(-90 80 74)">691313510004</text>
<text x="82.6" y="135.3" transform="rotate(-90 82.6 135.3)">691313510004</text>
</g>
</svg>
